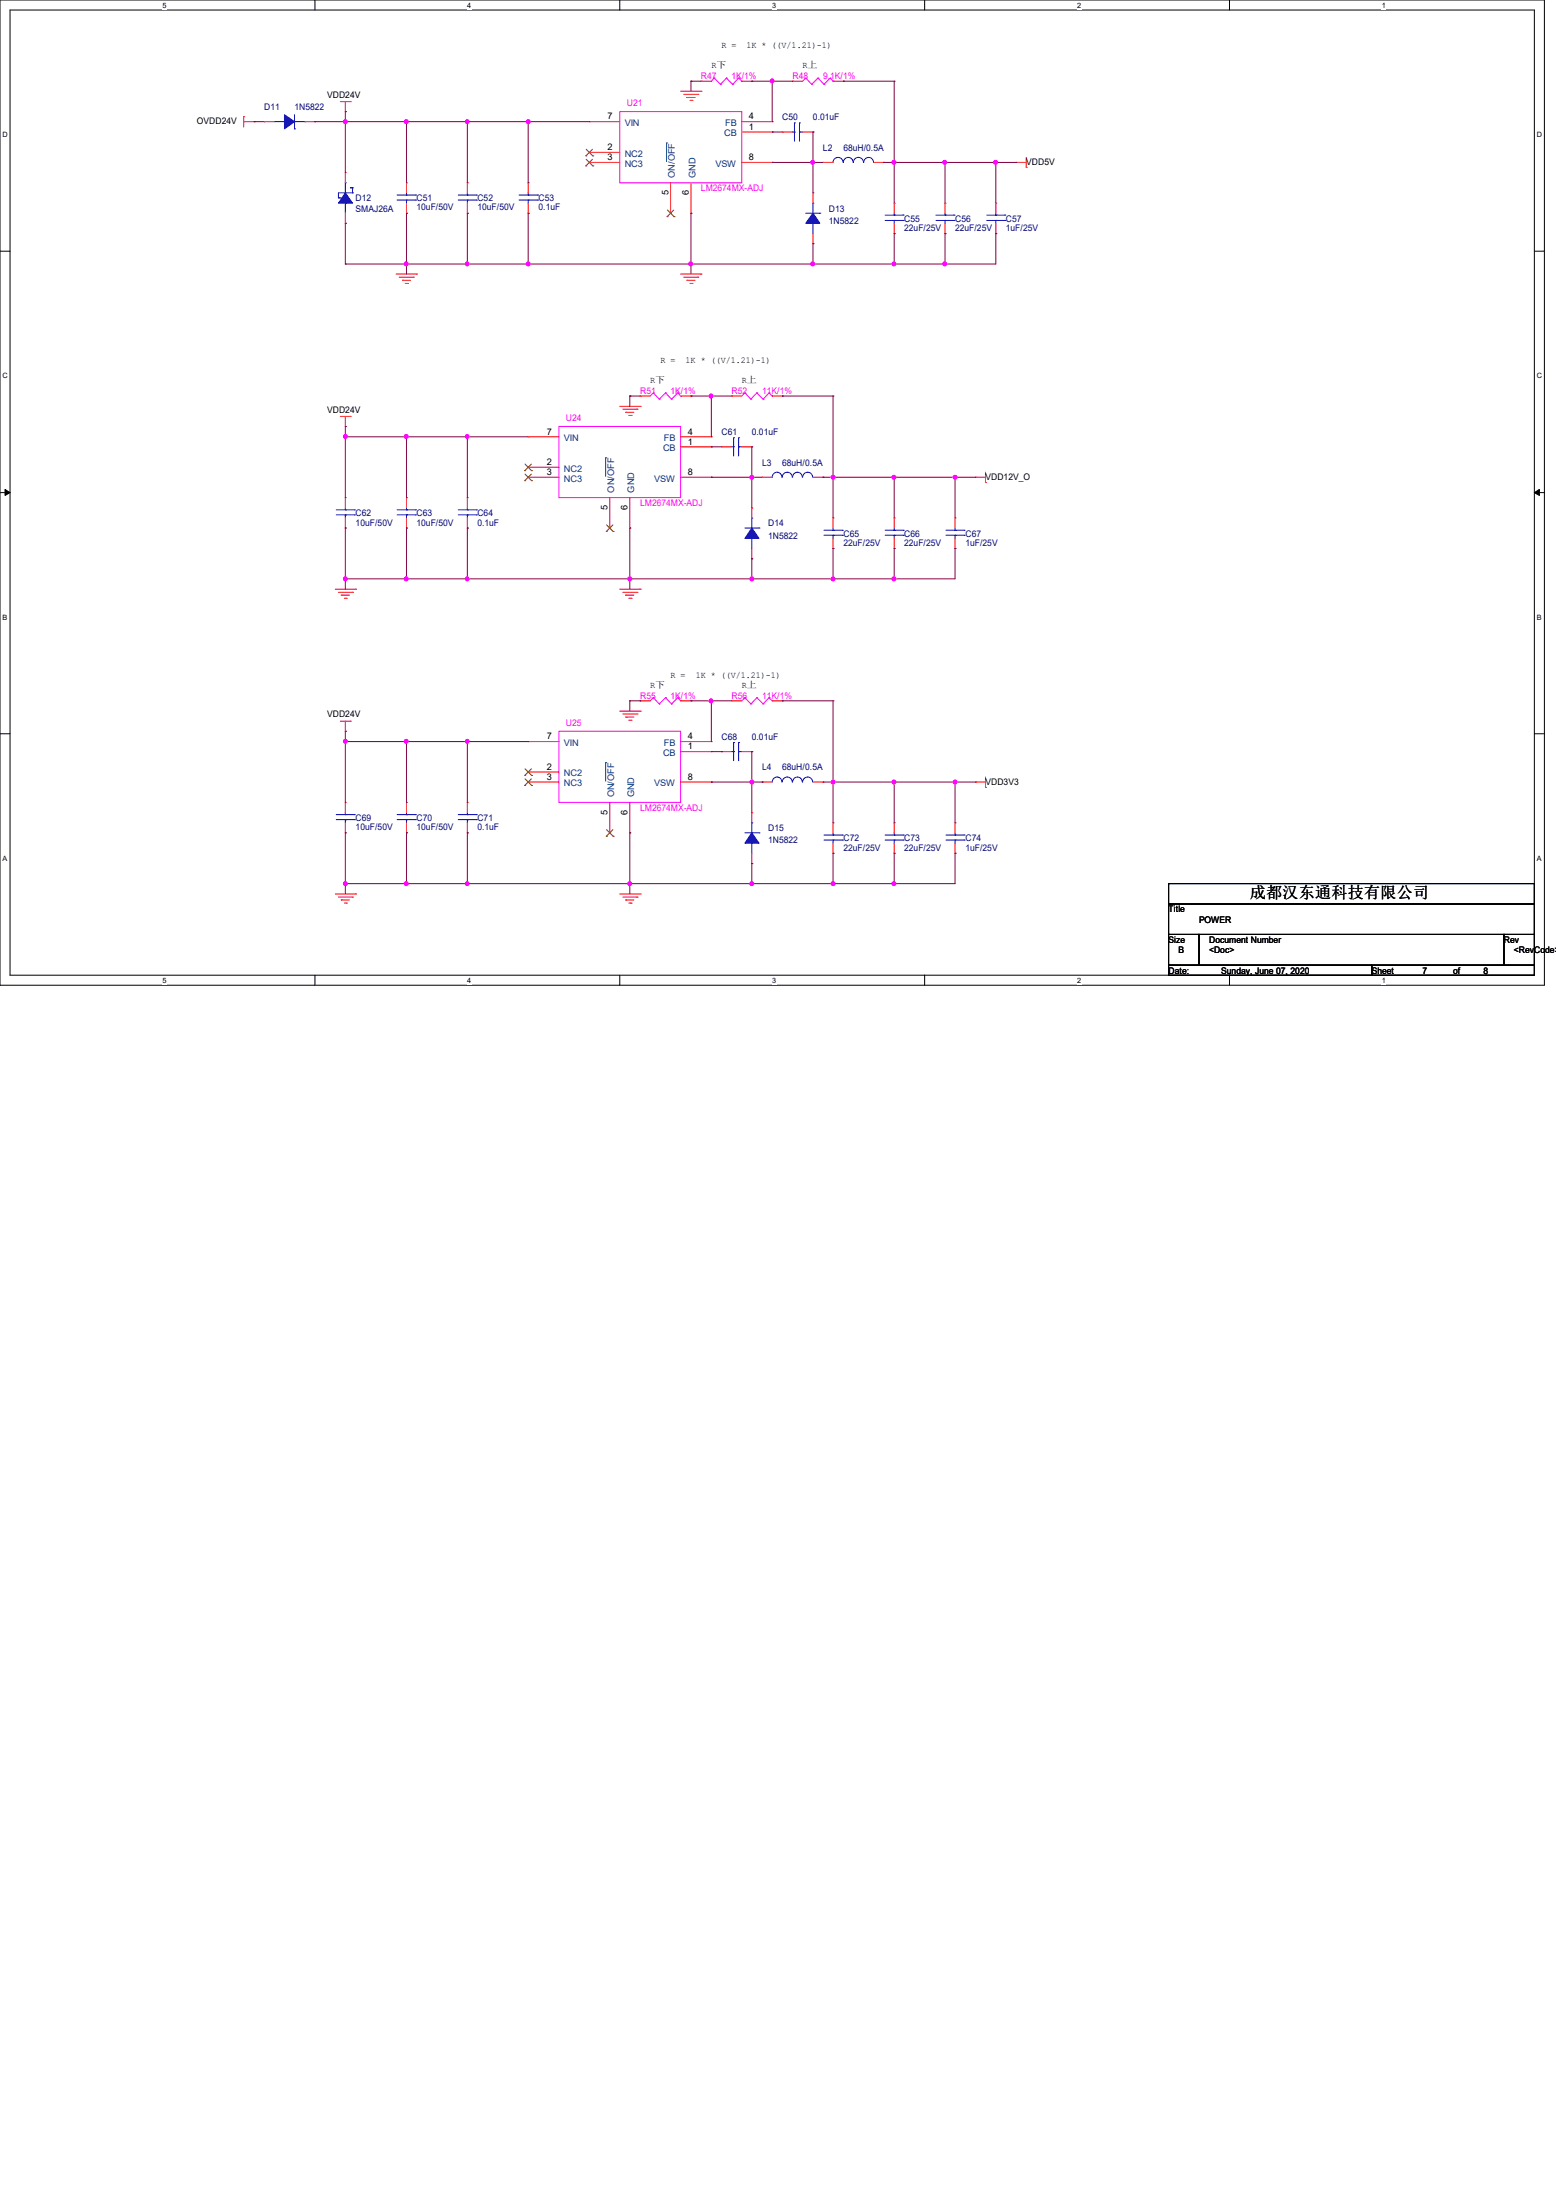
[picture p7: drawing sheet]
<svg xmlns="http://www.w3.org/2000/svg" width="210mm" height="297mm" viewBox="0 0 210 297" stroke-linecap="round" stroke-linejoin="round" font-family="sans-serif">
<path d="M0 0h208.4v133h-208.4zM1.4 1.4h205.7v130.3h-205.7z" fill="none" stroke="#000" stroke-width=".13"/>
<g fill="#fff">
<path d="M21.9 .1h.6v1.1h-.6z"/>
<path d="M21.9 131.8h.6v1.1h-.6z"/>
</g>
<path d="M42.5 0v1.4M42.5 131.7v1.3" fill="none" stroke="#000" stroke-width=".13"/>
<g fill="#fff">
<path d="M63.1 .1h.5v1.1h-.5z"/>
<path d="M63.1 131.8h.5v1.1h-.5z"/>
</g>
<path d="M83.7 0v1.4M83.7 131.7v1.3" fill="none" stroke="#000" stroke-width=".13"/>
<g fill="#fff">
<path d="M104.2 .1h.6v1.1h-.6z"/>
<path d="M104.2 131.8h.6v1.1h-.6z"/>
</g>
<path d="M124.8 0v1.4M124.8 131.7v1.3" fill="none" stroke="#000" stroke-width=".13"/>
<g fill="#fff">
<path d="M145.4 .1h.5v1.1h-.5z"/>
<path d="M145.4 131.8h.5v1.1h-.5z"/>
</g>
<path d="M165.9 0v1.4M165.9 131.7v1.3" fill="none" stroke="#000" stroke-width=".13"/>
<g fill="#fff">
<path d="M186.5 .1h.6v1.1h-.6z"/>
<path d="M186.5 131.8h.6v1.1h-.6z"/>
<path d="M.3 17.6h.8v1.1h-.8z"/>
<path d="M207.4 17.6h.8v1.1h-.8z"/>
<path d="M.3 50.2h.8v1.1h-.8z"/>
<path d="M207.4 50.2h.8v1.1h-.8z"/>
</g>
<path d="M0 33.9h1.4M207.1 33.9h1.3" fill="none" stroke="#000" stroke-width=".13"/>
<g fill="#fff">
<path d="M.3 82.8h.7v1.1h-.7z"/>
<path d="M207.4 82.8h.7v1.1h-.7z"/>
</g>
<path d="M0 66.5h1.4M207.1 66.5h1.3" fill="none" stroke="#000" stroke-width=".13"/>
<path d="M.7 66.1l.7 .4-.7 .4zM207.1 66.5l.7-.4v.8z" fill="#000" stroke="#000" stroke-width=".13"/>
<g fill="#fff">
<path d="M.3 115.3h.7v1.1h-.7z"/>
<path d="M207.4 115.3h.7v1.1h-.7z"/>
</g>
<path d="M0 99.1h1.4M207.1 99.1h1.3M157.7 119.3h49.4v2.7h-49.4zM157.7 122h49.4v4.2h-49.4zM157.7 126.2h4.1v4.1h-4.1zM157.7 130.3h27.5v1.4h-27.5zM161.8 126.2h41.2v4.1h-41.2zM185.2 130.3h21.9v1.4h-21.9zM203 126.2h4.1v4.1h-4.1z" fill="none" stroke="#000" stroke-width=".13"/>
<g fill="none" stroke="#f00" stroke-width=".13">
<path d="M32.9 15.7h.1M32.9 16.4h1.4M32.9 15.7v1.4M34.3 16.4h.1M35.6 16.4h.1M35.6 16.4h1.4M41.1 16.4h1.4M42.5 16.4h.1M45.9 13.7h1.4M46.6 15.1h.1M46.6 13.7v1.4M47.3 13.7h.1"/>
<path d="M79.5 16.4h.1M79.5 16.4h4.2M91.9 12.3h2.7M92.3 12.7h1.9M92.7 13.2h.1M92.7 13.2h1.1M93.1 13.5h.3M93.4 13.5h.1M94.2 12.7h.1M94.6 12.3h.1M94.6 11h.1M94.6 11h1.4"/>
<path d="M100.1 16.4h4.1M100.1 11h1.4M100.1 17.8h4.1M101.5 11h.1M104.2 17.8h.1M104.2 16.4h.1M105.6 17.8h.1M105.6 17.8h1.4M107 11h.1M107 11h1.3M108.3 17.8h1.4M109.7 17.8h.1"/>
<path d="M112.4 11h1.4M113.8 11h.1M46.6 30.1h.1M46.6 23.3h.1M46.6 23.3v1.4M46.6 28.8v1.3M53.5 37h2.7M53.9 37.4h1.9M54.3 37.8h.1M54.3 37.8h1.1M54.7 38.3h.3M54.9 24.7h.1"/>
<path d="M54.9 28.8h.1M54.9 24.7v1.3M54.9 27.4v1.4M55 38.3h.1M55.8 37.4h.1M56.2 37h.1M63.1 24.7h.1M63.1 28.8h.1M63.1 24.7v1.3M63.1 27.4v1.4M71.3 24.7h.1M71.3 28.8h.1"/>
<path d="M71.3 24.7v1.3M71.3 27.4v1.4M79.5 20.6h.1M79.5 21.9h.1M79.5 21.9h4.2M79.5 20.6h4.2M90.5 28.8h.1M90.5 24.7v4.1M91.9 37h2.7M92.3 37.4h1.9M92.7 37.8h.1M92.7 37.8h1.1"/>
<path d="M93.1 38.3h.3M93.3 28.8h.1M93.3 24.7v4.1M93.4 38.3h.1M94.2 37.4h.1M94.6 37h.1M100.1 21.9h4.1M104.2 21.9h.1M109.7 32.9h.1M109.7 26h.1M109.7 26v1.4M109.7 31.5v1.4"/>
<path d="M111.1 21.9h.1M111.1 21.9h1.3M117.9 21.9h1.4M119.3 21.9h.1M120.7 27.4h.1M120.7 31.5h.1M120.7 27.4v1.4M120.7 30.1v1.4M127.6 27.4h.1M127.6 31.5h.1M127.6 27.4v1.4M127.6 30.1v1.4"/>
<path d="M134.4 27.4h.1M134.4 31.5h.1M134.4 27.4v1.4M134.4 30.1v1.4M137.2 21.9h.1M137.2 21.9h1.3M138.5 22.6h.1M138.5 21.3v1.3M45.9 56.2h1.4M46.6 57.6h.1M46.6 56.2v1.4M47.3 56.2h.1"/>
<path d="M71.3 59h.1M71.3 59h4.1M83.7 54.9h2.7M84.1 55.2h1.9M84.5 55.7h.1M84.5 55.7h1.1M84.9 56.1h.3M85.2 56.1h.1M86 55.2h.1M86.4 54.9h.1M86.4 53.5h.1M86.4 53.5h1.4"/>
<path d="M91.9 53.5h1.4M91.9 59h4.1M93.3 53.5h.1M96 59h.1M98.7 53.5h.1M98.7 53.5h1.4M104.2 53.5h1.4M105.6 53.5h.1M45.3 79.5h2.7M45.7 80h1.9M46.6 67.2h.1M46.6 71.3h.1"/>
<path d="M46.6 67.2v1.4M46.6 69.9v1.4M47.6 80h.1M48 79.5h.1M54.9 67.2h.1M54.9 71.3h.1M54.9 67.2v1.4M54.9 69.9v1.4M63.1 67.2h.1M63.1 71.3h.1M63.1 67.2v1.4M63.1 69.9v1.4"/>
<path d="M71.3 63.1h.1M71.3 64.4h.1M71.3 64.4h4.1M71.3 63.1h4.1M82.3 71.3h.1M82.3 67.2v4.1M83.7 79.5h2.7M84.1 80h1.9M85 71.3h.1M85 67.2v4.1M86 80h.1M86.4 79.5h.1"/>
<path d="M91.9 64.4h4.1M91.9 60.3h4.1M96 60.3h.1M96 64.4h.1M97.4 60.3h.1M97.4 60.3h1.3M100.1 60.3h1.4M101.5 75.4h.1M101.5 68.6h.1M101.5 60.3h.1M101.5 68.6v1.3M101.5 74v1.4"/>
<path d="M102.9 64.4h.1M102.9 64.4h1.3M109.7 64.4h1.4M111.1 64.4h.1M112.4 69.9h.1M112.4 74h.1M112.4 69.9v1.4M112.4 72.7v1.3M120.7 69.9h.1M120.7 74h.1M120.7 69.9v1.4M120.7 72.7v1.3"/>
<path d="M128.9 69.9h.1M128.9 74h.1M128.9 69.9v1.4M128.9 72.7v1.3M131.7 64.4h.1M131.7 64.4h1.3M133 65.2h.1M133 63.8v1.4M45.9 97.4h1.4M46.1 80.3h.1M46.1 80.3h1.1M46.5 80.8h.2"/>
<path d="M46.6 98.7h.1M46.6 97.4v1.3M46.7 80.8h.1M47.3 97.4h.1M83.7 96h2.7M84.1 96.4h1.9M84.5 80.3h.1M84.5 96.8h.1M84.5 80.3h1.1M84.5 96.8h1.1M84.9 80.8h.3M84.9 97.2h.3"/>
<path d="M85.2 80.8h.1M85.2 97.2h.1M86 96.4h.1M86.4 96h.1M86.4 94.6h.1M86.4 94.6h1.4M91.9 94.6h1.4M93.3 94.6h.1M98.7 94.6h.1M98.7 94.6h1.4M104.2 94.6h1.4M105.6 94.6h.1"/>
<path d="M46.6 108.3h.1M46.6 112.4h.1M46.6 108.3v1.4M46.6 111.1v1.3M54.9 108.3h.1M54.9 112.4h.1M54.9 108.3v1.4M54.9 111.1v1.3M63.1 108.3h.1M63.1 112.4h.1M63.1 108.3v1.4M63.1 111.1v1.3"/>
<path d="M71.3 104.2h.1M71.3 105.6h.1M71.3 100.1h.1M71.3 105.6h4.1M71.3 104.2h4.1M71.3 100.1h4.1M82.3 112.4h.1M82.3 108.3v4.1M85 112.4h.1M85 108.3v4.1M91.9 105.6h4.1M91.9 101.5h4.1"/>
<path d="M91.9 100.1h4.1M96 101.5h.1M96 100.1h.1M96 105.6h.1M97.4 101.5h.1M97.4 101.5h1.3M100.1 101.5h1.4M101.5 116.6h.1M101.5 109.7h.1M101.5 101.5h.1M101.5 109.7v1.4M101.5 115.2v1.4"/>
<path d="M102.9 105.6h.1M102.9 105.6h1.3M109.7 105.6h1.4M111.1 105.6h.1M112.4 111.1h.1M112.4 115.2h.1M112.4 111.1v1.3M112.4 113.8v1.4M120.7 111.1h.1M120.7 115.2h.1M120.7 111.1v1.3M120.7 113.8v1.4"/>
<path d="M128.9 111.1h.1M128.9 115.2h.1M128.9 111.1v1.3M128.9 113.8v1.4M131.7 105.6h.1M131.7 105.6h1.3M133 106.3h.1M133 104.9v1.4M45.3 120.7h2.7M45.7 121.1h1.9M46.1 121.5h.1M46.1 121.5h1.1"/>
<path d="M46.5 121.9h.2M46.7 121.9h.1M47.6 121.1h.1M48 120.7h.1M83.7 120.7h2.7M84.1 121.1h1.9M84.5 121.5h.1M84.5 121.5h1.1M84.9 121.9h.3M85.2 121.9h.1M86 121.1h.1M86.4 120.7h.1"/>
</g>
<g fill="none" stroke="#f0f" stroke-width=".13">
<path d="M83.7 15.1h16.4v9.6h-16.4zM96.4 10.5h.1M96.4 10.5l-.4 .5M96.4 10.5l.8 .9M97.2 11.4h.1M98 10.5h.1M98 10.5l-.8 .9M98 10.5l.9 .9M98.9 11.4h.1M99.7 10.5h.1M99.7 10.5l-.8 .9M99.7 10.5l.4 .5"/>
<path d="M100.1 11h.1M108.8 10.5h.1M108.8 10.5l-.5 .5M108.8 10.5l.8 .9M109.6 11.4h.1M110.4 10.5h.1M110.4 10.5l-.8 .9M110.4 10.5l.8 .9M111.2 11.4h.1M112.1 10.5h.1M112.1 10.5l-.9 .9M112.1 10.5l.3 .5"/>
<path d="M112.4 11h.1M75.4 57.6h16.5v9.6h-16.5zM88.2 53h.1M88.2 53l-.4 .5M88.2 53l.8 .9M89 53.9h.1M89.8 53h.1M89.8 53l-.8 .9M89.8 53l.8 .9M90.6 53.9h.1M91.5 53h.1M91.5 53l-.9 .9"/>
<path d="M91.5 53l.4 .5M91.9 53.5h.1M100.5 53h.1M100.5 53l-.4 .5M100.5 53l.8 .9M101.3 53.9h.1M102.2 53h.1M102.2 53l-.9 .9M102.2 53l.8 .9M103 53.9h.1M103.8 53h.1M103.8 53l-.8 .9"/>
<path d="M103.8 53l.4 .5M104.2 53.5h.1M75.4 98.7h16.5v9.6h-16.5zM88.2 94.2h.1M88.2 94.2l-.4 .4M88.2 94.2l.8 .8M89 95h.1M89.8 94.2h.1M89.8 94.2l-.8 .8M89.8 94.2l.8 .8M90.6 95h.1M91.5 94.2h.1"/>
<path d="M91.5 94.2l-.9 .8M91.5 94.2l.4 .4M91.9 94.6h.1M100.5 94.2h.1M100.5 94.2l-.4 .4M100.5 94.2l.8 .8M101.3 95h.1M102.2 94.2h.1M102.2 94.2l-.9 .8M102.2 94.2l.8 .8M103 95h.1M103.8 94.2h.1"/>
<path d="M103.8 94.2l-.8 .8M103.8 94.2l.4 .4M104.2 94.6h.1"/>
</g>
<g fill="none" stroke="#00f" stroke-width=".13">
<path d="M37 16.4h1.4M38.4 16.4h.1M39.8 17.4h.1M39.8 15.5v1.9M39.8 16.4h1.3M41.1 16.4h.1M107 17.8h.2M107.2 17.8h.1M107.2 16.6h.1M107.2 16.6v2.4M107.9 16.6h.1M107.9 17.8h.1"/>
<path d="M107.9 17.8h.4M107.9 16.6v2.4M45.7 26.7h.1M45.7 26.7h.2M45.9 26.7h.1M46.6 27.4h.1M46.6 24.7h.1M46.6 24.7v1.3M46.6 27.4v1.4M47.3 25.4h.1M47.3 25.4h.3M47.6 26h.1"/>
<path d="M47.6 25.4h.1M47.6 26h-1.9v.7M47.6 25.4v.6M53.6 27h2.5M53.6 26.3h2.5M54.9 26.3h.1M54.9 27h.1M54.9 26v.3M54.9 27v.4M56.1 27h.1M56.1 26.3h.1M61.8 27h2.5"/>
<path d="M61.8 26.3h2.5M63.1 26.3h.1M63.1 27h.1M63.1 26v.3M63.1 27v.4M64.3 27h.1M64.3 26.3h.1M70.1 27h2.5M70.1 26.3h2.5M71.3 26.3h.1M71.3 27h.1M71.3 26v.3"/>
<path d="M71.3 27v.4M72.6 27h.1M72.6 26.3h.1M108.8 28.8h1.9M109.7 30.1h.1M109.7 27.4h.1M109.7 27.4v1.4M109.7 30.1v1.4M110.7 28.8h.1M112.4 21.9a.68 .68 0 0 1 .7-.6 .68 .68 0 0 1 .7 .6M113.8 21.9a.66 .66 0 0 1 .7-.6 .66 .66 0 0 1 .6 .6M115.2 21.9a.68 .68 0 0 1 .7-.6 .68 .68 0 0 1 .6 .6"/>
<path d="M116.6 21.9a.66 .66 0 0 1 .6-.6 .66 .66 0 0 1 .7 .6M119.5 29.8h2.4M119.5 29h2.4M120.7 29h.1M120.7 29.8h.1M120.7 28.8v.2M120.7 29.8v.3M121.9 29.8h.1M121.9 29h.1M126.3 29.8h2.5M126.3 29h2.5M127.6 29h.1"/>
<path d="M127.6 29.8h.1M127.6 28.8v.2M127.6 29.8v.3M128.8 29.8h.1M128.8 29h.1M133.2 29.8h2.4M133.2 29h2.4M134.4 29h.1M134.4 29.8h.1M134.4 28.8v.2M134.4 29.8v.3M135.6 29.8h.1"/>
<path d="M135.6 29h.1M99 59.1h.1M99 59.1v2.5M99.7 59.1h.1M99.7 59.1v2.5M45.4 69.5h2.4M45.4 68.8h2.4M46.6 68.8h.1M46.6 69.5h.1M46.6 68.6v.2M46.6 69.5v.4M47.8 69.5h.1"/>
<path d="M47.8 68.8h.1M53.6 69.5h2.5M53.6 68.8h2.5M54.9 68.8h.1M54.9 69.5h.1M54.9 68.6v.2M54.9 69.5v.4M56.1 69.5h.1M56.1 68.8h.1M61.8 69.5h2.5M61.8 68.8h2.5M63.1 68.8h.1"/>
<path d="M63.1 69.5h.1M63.1 68.6v.2M63.1 69.5v.4M64.3 69.5h.1M64.3 68.8h.1M98.7 60.3h.3M99 60.3h.1M99.7 60.3h.1M99.7 60.3h.4M100.5 71.3h1.9M101.5 72.7h.1M101.5 69.9h.1"/>
<path d="M101.5 69.9v1.4M101.5 72.7v1.3M102.4 71.3h.1M104.2 64.4a.66 .66 0 0 1 .7-.6 .66 .66 0 0 1 .6 .6M105.6 64.4a.68 .68 0 0 1 .7-.6 .68 .68 0 0 1 .6 .6M107 64.4a.66 .66 0 0 1 .6-.6 .66 .66 0 0 1 .7 .6M108.3 64.4a.68 .68 0 0 1 .7-.6 .68 .68 0 0 1 .7 .6M111.2 72.3h2.5M111.2 71.6h2.5M112.4 71.6h.1M112.4 72.3h.1M112.4 71.3v.3"/>
<path d="M112.4 72.3v.4M113.7 72.3h.1M113.7 71.6h.1M119.5 72.3h2.4M119.5 71.6h2.4M120.7 71.6h.1M120.7 72.3h.1M120.7 71.3v.3M120.7 72.3v.4M121.9 72.3h.1M121.9 71.6h.1M127.7 72.3h2.4"/>
<path d="M127.7 71.6h2.4M128.9 71.6h.1M128.9 72.3h.1M128.9 71.3v.3M128.9 72.3v.4M130.1 72.3h.1M130.1 71.6h.1M45.4 110.7h2.4M45.4 110h2.4M46.6 110h.1M46.6 110.7h.1M46.6 109.7v.3"/>
<path d="M46.6 110.7v.4M47.8 110.7h.1M47.8 110h.1M53.6 110.7h2.5M53.6 110h2.5M54.9 110h.1M54.9 110.7h.1M54.9 109.7v.3M54.9 110.7v.4M56.1 110.7h.1M56.1 110h.1M61.8 110.7h2.5"/>
<path d="M61.8 110h2.5M63.1 110h.1M63.1 110.7h.1M63.1 109.7v.3M63.1 110.7v.4M64.3 110.7h.1M64.3 110h.1M98.7 101.5h.3M99 101.5h.1M99 100.2h.1M99 100.2v2.5M99.7 100.2h.1"/>
<path d="M99.7 101.5h.1M99.7 101.5h.4M99.7 100.2v2.5M100.5 112.4h1.9M101.5 113.8h.1M101.5 111.1h.1M101.5 111.1v1.3M101.5 113.8v1.4M102.4 112.4h.1M104.2 105.6a.66 .66 0 0 1 .7-.7 .66 .66 0 0 1 .6 .7M105.6 105.6a.68 .68 0 0 1 .7-.7 .68 .68 0 0 1 .6 .7M107 105.6a.66 .66 0 0 1 .6-.7 .66 .66 0 0 1 .7 .7"/>
<path d="M108.3 105.6a.68 .68 0 0 1 .7-.7 .68 .68 0 0 1 .7 .7M111.2 113.4h2.5M111.2 112.7h2.5M112.4 112.7h.1M112.4 113.4h.1M112.4 112.4v.3M112.4 113.4v.4M113.7 113.4h.1M113.7 112.7h.1M119.5 113.4h2.4M119.5 112.7h2.4M120.7 112.7h.1"/>
<path d="M120.7 113.4h.1M120.7 112.4v.3M120.7 113.4v.4M121.9 113.4h.1M121.9 112.7h.1M127.7 113.4h2.4M127.7 112.7h2.4M128.9 112.7h.1M128.9 113.4h.1M128.9 112.4v.3M128.9 113.4v.4M130.1 113.4h.1"/>
<path d="M130.1 112.7h.1"/>
</g>
<g fill="#00f" stroke="#00f" stroke-width=".13">
<path d="M101.5 71.3l.9 1.4h-1.9z" fill-rule="evenodd"/>
<path d="M46.6 26l1 1.4h-1.9z" fill-rule="evenodd"/>
<path d="M109.7 28.8l1 1.3h-1.9z" fill-rule="evenodd"/>
<path d="M101.5 112.4l.9 1.4h-1.9z" fill-rule="evenodd"/>
<path d="M38.4 15.5l1.4 .9-1.4 1z" fill-rule="evenodd"/>
</g>
<g fill="none" stroke="#804000" stroke-width=".13">
<path d="M79.1 21h.1M79.1 22.4h.1M79.1 20.2l.9 .8M79.1 21.5l.9 .9M80 20.2l-.9 .8M80 21.5l-.9 .9M80 21h.1M80 22.4h.1M90 29.3h.1M90.1 28.4l.9 .9M90.9 28.4l-.9 .9M91 29.3h.1"/>
<path d="M70.8 63.5h.1M70.8 64.9h.1M70.9 62.7l.9 .8M70.9 64l.9 .9M71.7 62.7l-.9 .8M71.7 64l-.9 .9M71.8 63.5h.1M71.8 64.9h.1M81.8 71.8h.1M81.9 70.9l.9 .9M82.7 70.9l-.9 .9M82.8 71.8h.1"/>
<path d="M70.8 104.7h.1M70.8 106h.1M70.9 103.8l.9 .9M70.9 105.2l.9 .8M71.7 103.8l-.9 .9M71.7 105.2l-.9 .8M71.8 104.7h.1M71.8 106h.1M81.8 112.9h.1M81.9 112l.9 .9M82.7 112l-.9 .9M82.8 112.9h.1"/>
</g>
<path d="M90 19.3h.1M90 19.3v2.5M81.7 61.8h.1M81.7 61.8v2.5M81.7 103h.1M81.7 103v2.5" fill="none" stroke="#004080" stroke-width=".13"/>
<g fill="none" stroke="#800040" stroke-width=".13">
<path d="M34.3 16.4h.1M34.3 16.4h1.3M42.5 16.4h.1M42.5 16.4h37M46.6 16.4h.1M46.6 15.1h.1M46.6 15.1v8.2M54.9 16.4h.1M54.9 16.4v8.3M63.1 16.4h.1M63.1 16.4v8.3M71.3 16.4h.1"/>
<path d="M71.3 16.4v8.3M93.3 11h.1M93.3 11v1.3M93.3 11h1.3M101.5 11h.1M101.5 11h5.5M104.2 11h.1M104.2 17.8h.1M104.2 11v5.4M104.2 17.8h1.4M109.7 17.8h.1M109.7 17.8v8.2"/>
<path d="M113.8 11h.1M113.8 11h6.9M120.7 11h.1M120.7 11v16.4M46.6 35.6h.1M46.6 30.1h.1M46.6 30.1v5.5M54.9 28.8h.1M54.9 35.6h.1M54.9 28.8v8.2M63.1 28.8h.1M63.1 35.6h.1"/>
<path d="M63.1 28.8v6.8M71.3 28.8h.1M71.3 35.6h.1M71.3 28.8v6.8M93.3 28.8h.1M93.3 35.6h.1M93.3 28.8v8.2M104.2 21.9h.1M104.2 21.9h6.9M109.7 21.9h.1M109.7 32.9h.1M109.7 35.6h.1"/>
<path d="M109.7 32.9v2.7M119.3 21.9h.1M119.3 21.9h17.9M120.7 21.9h.1M120.7 31.5h.1M120.7 35.6h.1M120.7 31.5v4.1M127.6 21.9h.1M127.6 31.5h.1M127.6 35.6h.1M127.6 21.9v5.5M127.6 31.5v4.1"/>
<path d="M134.4 21.9h.1M134.4 31.5h.1M134.4 31.5v4.1h-87.8M134.4 21.9v5.5M46.6 57.6h.1M46.6 59h.1M46.6 57.6v9.6M46.6 59h24.7M54.9 59h.1M54.9 59v8.2M63.1 59h.1M63.1 59v8.2"/>
<path d="M85 53.5h.1M85 53.5v1.4M85 53.5h1.4M93.3 53.5h.1M93.3 53.5h5.4M96 53.5h.1M96 53.5v5.5M105.6 53.5h.1M105.6 53.5h6.8M112.4 53.5h.1M112.4 53.5v16.4M46.6 71.3h.1"/>
<path d="M46.6 78.1h.1M46.6 71.3v8.2M54.9 71.3h.1M54.9 78.1h.1M54.9 71.3v6.8M63.1 71.3h.1M63.1 78.1h.1M63.1 71.3v6.8M85 71.3h.1M85 78.1h.1M85 71.3v8.2M96 60.3h.1"/>
<path d="M96 64.4h.1M96 60.3h1.4M96 64.4h6.9M101.5 60.3h.1M101.5 64.4h.1M101.5 75.4h.1M101.5 78.1h.1M101.5 60.3v8.3M101.5 75.4v2.7M111.1 64.4h.1M111.1 64.4h20.6M112.4 64.4h.1"/>
<path d="M112.4 74h.1M112.4 78.1h.1M112.4 74v4.1M120.7 64.4h.1M120.7 74h.1M120.7 78.1h.1M120.7 64.4v5.5M120.7 74v4.1M128.9 64.4h.1M128.9 74h.1M128.9 64.4v5.5M128.9 74v4.1h-82.3"/>
<path d="M46.6 98.7h.1M46.6 98.7v9.6M85 94.6h.1M85 94.6v1.4M85 94.6h1.4M86.4 94.6h.1M93.3 94.6h.1M93.3 94.6h5.4M96 94.6h.1M96 94.6v5.5M105.6 94.6h.1M105.6 94.6h6.8"/>
<path d="M112.4 94.6h.1M112.4 94.6v16.5M46.6 100.1h.1M46.6 112.4h.1M46.6 119.3h.1M46.6 112.4v8.3M46.6 100.1h24.7M54.9 100.1h.1M54.9 112.4h.1M54.9 119.3h.1M54.9 100.1v8.2M54.9 112.4v6.9"/>
<path d="M63.1 100.1h.1M63.1 112.4h.1M63.1 119.3h.1M63.1 100.1v8.2M63.1 112.4v6.9M85 112.4h.1M85 119.3h.1M85 112.4v8.3M96 105.6h.1M96 101.5h1.4M96 105.6h6.9M97.4 101.5h.1"/>
<path d="M101.5 101.5h.1M101.5 105.6h.1M101.5 116.6h.1M101.5 119.3h.1M101.5 101.5v8.2M101.5 116.6v2.7M102.9 105.6h.1M111.1 105.6h20.6M112.4 105.6h.1M112.4 115.2h.1M112.4 119.3h.1M112.4 115.2v4.1"/>
<path d="M120.7 105.6h.1M120.7 115.2h.1M120.7 119.3h.1M120.7 105.6v5.5M120.7 115.2v4.1M128.9 105.6h.1M128.9 115.2h.1M128.9 105.6v5.5M128.9 115.2v4.1h-82.3"/>
</g>
<g fill="#f0f" stroke="#f0f" stroke-width=".13">
<circle cx="54.8" cy="35.6" r=".25"/>
<circle cx="104.2" cy="10.9" r=".24"/>
<circle cx="120.6" cy="21.9" r=".25"/>
<circle cx="54.8" cy="16.4" r=".25"/>
<circle cx="46.6" cy="16.4" r=".25"/>
<circle cx="63" cy="16.4" r=".24"/>
<circle cx="71.3" cy="16.4" r=".25"/>
<circle cx="109.7" cy="21.9" r=".25"/>
<circle cx="127.5" cy="21.9" r=".25"/>
<circle cx="134.4" cy="21.9" r=".25"/>
<circle cx="63" cy="35.6" r=".24"/>
<circle cx="71.3" cy="35.6" r=".25"/>
<circle cx="120.6" cy="35.6" r=".25"/>
<circle cx="127.5" cy="35.6" r=".25"/>
<circle cx="109.7" cy="35.6" r=".25"/>
<circle cx="93.2" cy="35.6" r=".25"/>
<circle cx="96" cy="53.5" r=".25"/>
<circle cx="54.8" cy="58.9" r=".25"/>
<circle cx="46.6" cy="58.9" r=".25"/>
<circle cx="63" cy="58.9" r=".24"/>
<circle cx="101.5" cy="64.4" r=".25"/>
<circle cx="112.4" cy="64.4" r=".25"/>
<circle cx="120.6" cy="64.4" r=".25"/>
<circle cx="128.9" cy="64.4" r=".25"/>
<circle cx="54.8" cy="78.1" r=".25"/>
<circle cx="46.6" cy="78.1" r=".25"/>
<circle cx="85" cy="78.1" r=".25"/>
<circle cx="63" cy="78.1" r=".24"/>
<circle cx="112.4" cy="78.1" r=".25"/>
<circle cx="101.5" cy="78.1" r=".25"/>
<circle cx="120.6" cy="78.1" r=".25"/>
<circle cx="96" cy="94.6" r=".25"/>
<circle cx="112.4" cy="105.6" r=".25"/>
<circle cx="46.6" cy="100.1" r=".25"/>
<circle cx="54.8" cy="100.1" r=".25"/>
<circle cx="63" cy="100.1" r=".24"/>
<circle cx="101.5" cy="105.6" r=".25"/>
<circle cx="120.6" cy="105.6" r=".25"/>
<circle cx="128.9" cy="105.6" r=".25"/>
<circle cx="63" cy="119.3" r=".24"/>
<circle cx="120.6" cy="119.3" r=".25"/>
<circle cx="54.8" cy="119.3" r=".25"/>
<circle cx="46.6" cy="119.3" r=".25"/>
<circle cx="85" cy="119.3" r=".25"/>
<circle cx="112.4" cy="119.3" r=".25"/>
<circle cx="101.5" cy="119.3" r=".25"/>
</g>
<text font-size="2.2" x="168.7" y="121.3">成都汉东通科技有限公司</text>
<g font-size="1.2" fill="#f0f">
<text x="94.6" y="10.7">R47</text>
<text x="98.7" y="10.7">1K/1%</text>
<text x="107" y="10.7">R48</text>
<text x="111.1" y="10.7">9.1K/1%</text>
<text x="84.6" y="14.3">U21</text>
<text x="94.6" y="25.8">LM2674MX-ADJ</text>
<text x="86.4" y="53.3">R51</text>
<text x="90.5" y="53.3">1K/1%</text>
<text x="98.7" y="53.3">R52</text>
<text x="102.9" y="53.3">11K/1%</text>
<text x="76.4" y="56.8">U24</text>
<text x="86.4" y="68.3">LM2674MX-ADJ</text>
<text x="86.4" y="94.4">R55</text>
<text x="90.5" y="94.4">1K/1%</text>
<text x="98.7" y="94.4">R56</text>
<text x="102.9" y="94.4">11K/1%</text>
<text x="76.4" y="98">U25</text>
<text x="86.4" y="109.5">LM2674MX-ADJ</text>
</g>
<g font-size="1.2">
<text x="96" y="9.2">R下</text>
<text x="97.4" y="6.5">R =</text>
<text x="100.8" y="6.5">1K * ((V/1.21)-1)</text>
<text x="108.3" y="9.2">R上</text>
<text x="26.6" y="16.8">OVDD24V</text>
<text x="44.2" y="13.2">VDD24V</text>
<text x="82" y="16.1">7</text>
<text x="101.1" y="17.5">1</text>
<text x="101.1" y="16.1">4</text>
<text x="82" y="20.3">2</text>
<text x="82" y="21.6">3</text>
<text x="101.1" y="21.6">8</text>
<text x="138.5" y="22.3">VDD5V</text>
<text x="90.2" y="26.3" transform="rotate(-90 90.2 26.3)">5</text>
<text x="93" y="26.3" transform="rotate(-90 93 26.3)">6</text>
<text x="87.8" y="51.7">R下</text>
<text x="89.2" y="49">R =</text>
<text x="92.5" y="49">1K * ((V/1.21)-1)</text>
<text x="100.1" y="51.7">R上</text>
<text x="44.2" y="55.7">VDD24V</text>
<text x="73.8" y="58.7">7</text>
<text x="92.8" y="58.7">4</text>
<text x="73.8" y="62.8">2</text>
<text x="73.8" y="64.1">3</text>
<text x="92.8" y="60">1</text>
<text x="92.8" y="64.1">8</text>
<text x="133" y="64.8">VDD12V_O</text>
<text x="82" y="68.8" transform="rotate(-90 82 68.8)">5</text>
<text x="84.7" y="68.8" transform="rotate(-90 84.7 68.8)">6</text>
<text x="87.8" y="92.9">R下</text>
<text x="90.5" y="91.5">R =</text>
<text x="93.9" y="91.5">1K * ((V/1.21)-1)</text>
<text x="100.1" y="92.9">R上</text>
<text x="44.2" y="96.9">VDD24V</text>
<text x="73.8" y="99.8">7</text>
<text x="92.8" y="101.2">1</text>
<text x="92.8" y="99.8">4</text>
<text x="73.8" y="103.9">2</text>
<text x="73.8" y="105.3">3</text>
<text x="92.8" y="105.3">8</text>
<text x="133" y="105.9">VDD3V3</text>
<text x="82" y="110" transform="rotate(-90 82 110)">5</text>
<text x="84.7" y="110" transform="rotate(-90 84.7 110)">6</text>
<text x="157.7" y="123.2">Title</text>
<text x="161.8" y="124.6">POWER</text>
<text x="157.7" y="127.3">Size</text>
<text x="157.7" y="131.4">Date:</text>
<text x="159.1" y="128.7">B</text>
<text x="163.2" y="128.7">&lt;Doc&gt;</text>
<text x="163.2" y="127.3">Document Number</text>
<text x="164.8" y="131.4">Sunday, June 07, 2020</text>
<text x="185.2" y="131.4">Sheet</text>
<text x="192" y="131.4">7</text>
<text x="196.1" y="131.4">of</text>
<text x="200.2" y="131.4">8</text>
<text x="203" y="127.3">Rev</text>
<text x="204.3" y="128.7">&lt;RevCode&gt;</text>
</g>
<g font-size="1.2" fill="#000080">
<text x="35.6" y="14.9">D11</text>
<text x="39.8" y="14.9">1N5822</text>
<text x="105.6" y="16.2">C50</text>
<text x="109.7" y="16.2">0.01uF</text>
<text x="111.1" y="20.3">L2</text>
<text x="113.8" y="20.3">68uH/0.5A</text>
<text x="48" y="27.2">D12</text>
<text x="48" y="28.6">SMAJ26A</text>
<text x="56.2" y="27.2">C51</text>
<text x="56.2" y="28.4">10uF/50V</text>
<text x="64.4" y="27.2">C52</text>
<text x="64.4" y="28.4">10uF/50V</text>
<text x="72.7" y="27.2">C53</text>
<text x="72.7" y="28.4">0.1uF</text>
<text x="111.9" y="28.6">D13</text>
<text x="122" y="29.9">C55</text>
<text x="128.9" y="29.9">C56</text>
<text x="135.8" y="29.9">C57</text>
<text x="111.9" y="30.2">1N5822</text>
<text x="122" y="31.2">22uF/25V</text>
<text x="128.9" y="31.2">22uF/25V</text>
<text x="135.8" y="31.2">1uF/25V</text>
<text x="97.4" y="58.7">C61</text>
<text x="101.5" y="58.7">0.01uF</text>
<text x="102.9" y="62.9">L3</text>
<text x="105.6" y="62.9">68uH/0.5A</text>
<text x="48" y="69.7">C62</text>
<text x="48" y="70.9">10uF/50V</text>
<text x="56.2" y="69.7">C63</text>
<text x="56.2" y="70.9">10uF/50V</text>
<text x="64.4" y="69.7">C64</text>
<text x="64.4" y="70.9">0.1uF</text>
<text x="103.7" y="71.1">D14</text>
<text x="103.7" y="72.7">1N5822</text>
<text x="113.8" y="72.4">C65</text>
<text x="113.8" y="73.7">22uF/25V</text>
<text x="122" y="72.4">C66</text>
<text x="122" y="73.7">22uF/25V</text>
<text x="130.3" y="72.4">C67</text>
<text x="130.3" y="73.7">1uF/25V</text>
<text x="97.4" y="99.9">C68</text>
<text x="101.5" y="99.9">0.01uF</text>
<text x="102.9" y="104">L4</text>
<text x="105.6" y="104">68uH/0.5A</text>
<text x="48" y="110.9">C69</text>
<text x="48" y="112.1">10uF/50V</text>
<text x="56.2" y="110.9">C70</text>
<text x="56.2" y="112.1">10uF/50V</text>
<text x="64.4" y="110.9">C71</text>
<text x="64.4" y="112.1">0.1uF</text>
<text x="103.7" y="112.2">D15</text>
<text x="103.7" y="113.9">1N5822</text>
<text x="113.8" y="113.6">C72</text>
<text x="122" y="113.6">C73</text>
<text x="130.3" y="113.6">C74</text>
<text x="113.8" y="114.8">22uF/25V</text>
<text x="122" y="114.8">22uF/25V</text>
<text x="130.3" y="114.8">1uF/25V</text>
</g>
<g font-size="1.2" fill="#004080">
<text x="84.3" y="17">VIN</text>
<text x="97.9" y="17">FB</text>
<text x="84.3" y="21.2">NC2</text>
<text x="84.3" y="22.5">NC3</text>
<text x="96.6" y="22.5">VSW</text>
<text x="97.7" y="18.4">CB</text>
<text x="91.1" y="24" transform="rotate(-90 91.1 24)">ON/OFF</text>
<text x="93.9" y="24" transform="rotate(-90 93.9 24)">GND</text>
<text x="76.1" y="59.6">VIN</text>
<text x="89.6" y="59.6">FB</text>
<text x="76.1" y="63.7">NC2</text>
<text x="76.1" y="65">NC3</text>
<text x="88.3" y="65">VSW</text>
<text x="89.5" y="60.9">CB</text>
<text x="82.9" y="66.5" transform="rotate(-90 82.9 66.5)">ON/OFF</text>
<text x="85.6" y="66.5" transform="rotate(-90 85.6 66.5)">GND</text>
<text x="76.1" y="100.7">VIN</text>
<text x="89.6" y="100.7">FB</text>
<text x="76.1" y="104.8">NC2</text>
<text x="76.1" y="106.2">NC3</text>
<text x="82.9" y="107.6" transform="rotate(-90 82.9 107.6)">ON/OFF</text>
<text x="85.6" y="107.6" transform="rotate(-90 85.6 107.6)">GND</text>
<text x="88.3" y="106.2">VSW</text>
<text x="89.5" y="102.1">CB</text>
</g>
<g font-size="1">
<text x="21.9" y="1">5</text>
<text x="63.1" y="1">4</text>
<text x="104.2" y="1">3</text>
<text x="145.4" y="1">2</text>
<text x="186.5" y="1">1</text>
<text x=".3" y="18.5">D</text>
<text x="207.4" y="18.5">D</text>
<text x=".3" y="51.1">C</text>
<text x="207.4" y="51.1">C</text>
<text x=".3" y="83.7">B</text>
<text x="207.4" y="83.7">B</text>
<text x=".3" y="116.2">A</text>
<text x="207.4" y="116.2">A</text>
<text x="21.9" y="132.7">5</text>
<text x="63.1" y="132.7">4</text>
<text x="104.2" y="132.7">3</text>
<text x="145.4" y="132.7">2</text>
<text x="186.5" y="132.7">1</text>
</g>
</svg>
